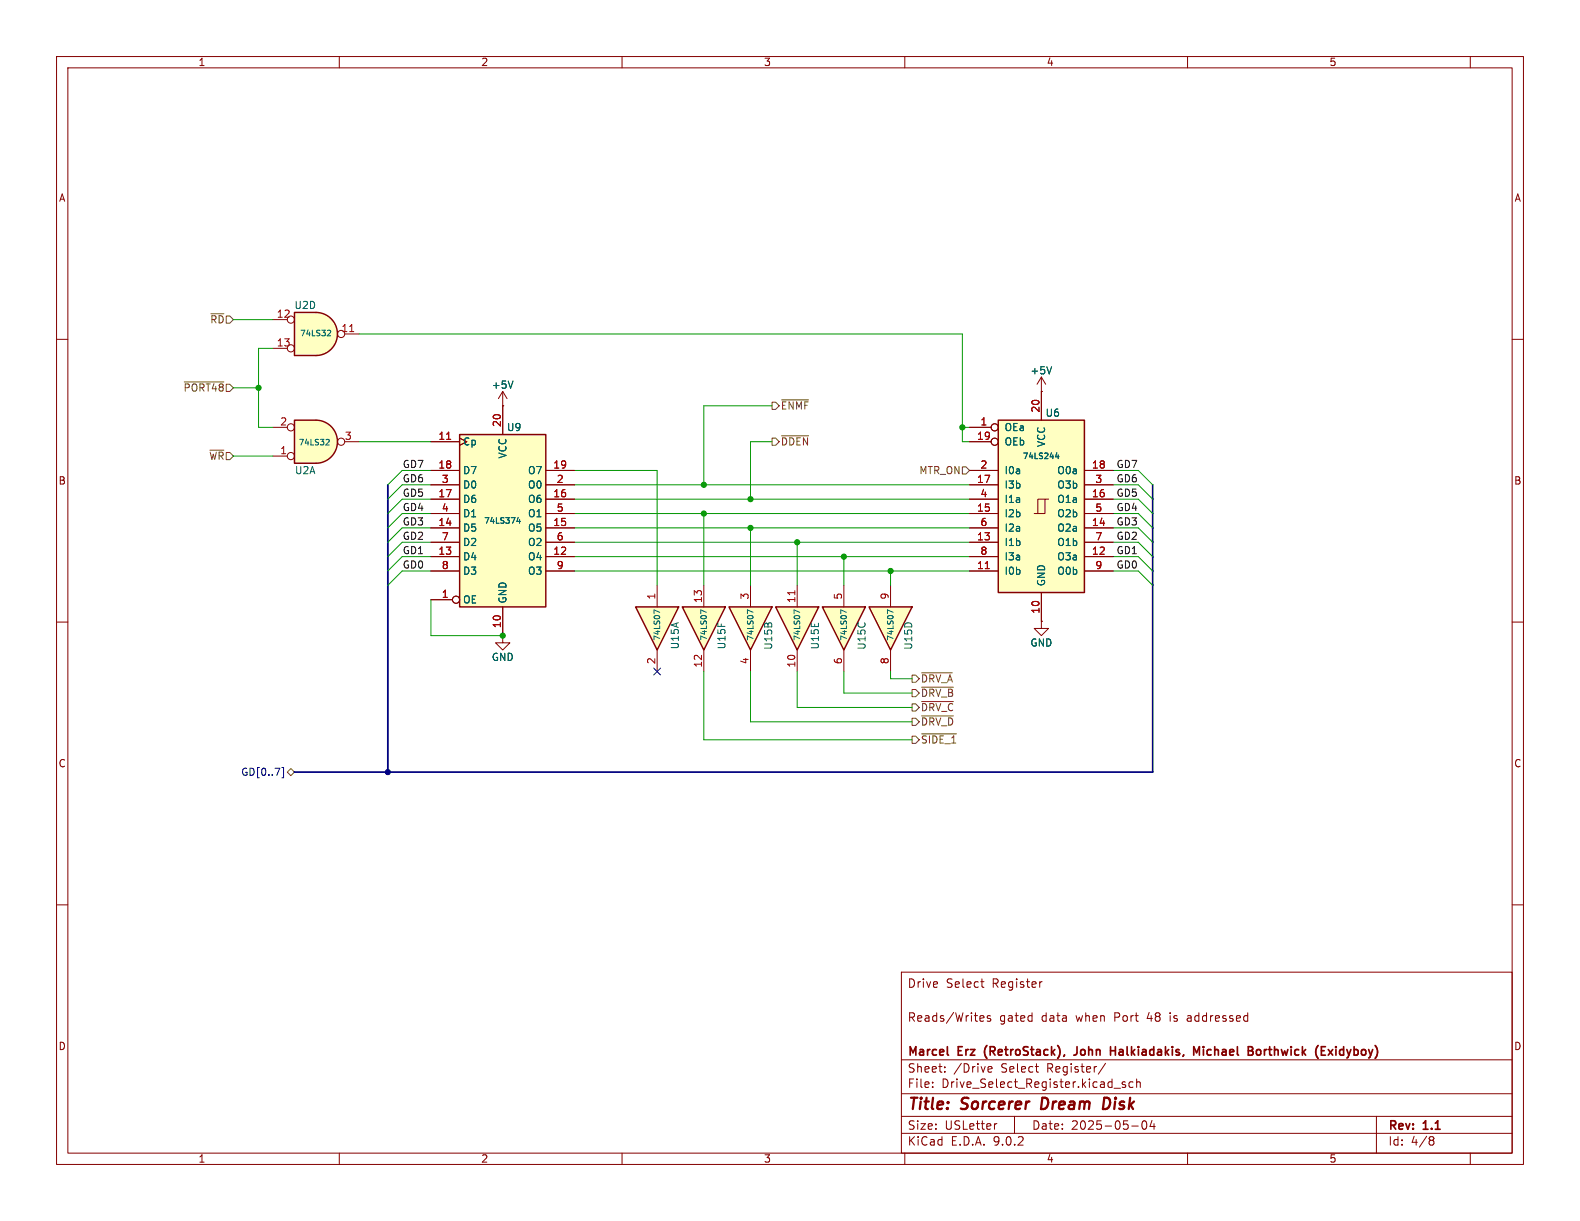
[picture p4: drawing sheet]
<svg xmlns="http://www.w3.org/2000/svg" width="279mm" height="216mm" viewBox="0 0 279 216" stroke-linecap="round" stroke-linejoin="round" font-family="sans-serif">
<g fill="none" stroke="#840000" stroke-width=".18">
<path d="M10 10h259.4v195.9h-259.4zM12 12h255.4v191.9h-255.4zM60 10v2M110 10v2M160 10v2M210 10v2M260 10v2M10 60h2M88.9 71.8h.1M88.9 69.2l-.8 1.3M88.9 69.2l.8 1.3M88.9 69.2v2.6"/>
<path d="M267.4 60h2M10 110h2M88.9 112.4v1.3h1.3l-1.3 1.2-1.3-1.2h1.3M88.9 112.4h.1M267.4 110h2M10 160h2M159.4 171.9h108v32h-108zM173.4 173.6h.6M173.5 179.6l.4 .1 .1 .2-.7 .2M173.7 174.5l.3 .1M175.1 179.7l-.3-.1-.2 .2v.2l.5 .2v.3h-.5M184.3 173.6l-.4 .1"/>
<path d="M267.4 160h2M159.4 197.4h108M159.4 193.4h108M159.4 187.4h108M164.9 192.1v.2M164.9 191.4v.1M167.1 189.4v.2M167.1 188.7v.1M173.9 180.5l-.4 .1M174.7 189.4l.2 .2 .5-.1M174.7 188.8l.2-.2h.3l.2 .2v.1l-.7 .2M176.3 198.7l-.3 .1"/>
<path d="M179.4 197.4v3M183.1 188.6h.5M183.5 189.6h.1M195.5 188l-1.3 1.9M197 192.4h1.1M199 191.4l-.4-.1-.2 .2 .1 .2 .5 .2v.3h-.6M200.1 199.1h1.2M200.4 191.4l-.5-.1-.3 .3v.4l.2 .2h.6M201 191.4l.2-.1 .4 .1v.9M201 190.8v1.5M202.1 198.3l.2-.1a.81 .81 0 0 1 .6 .6 .81 .81 0 0 1-.3 .8l-.2 .1a.81 .81 0 0 1-.3-1.4zM203.7 198.1l-.3 1.1h.9"/>
<path d="M204.1 198.7v1M210 180.1v.4M243.4 197.4v6.5M60 203.9v2M110 203.9v2M159.4 200.4h108M160 203.9v2M210 203.9v2M253 201l.4 .1 .2 .2-.3 .3M253 201.6h.3M253.3 201.6l.2 .2 .1 .4-.2 .2-.4 .1M260 203.9v2"/>
</g>
<path d="M184.3 194.1l-.2 2h.5M196 194.2l-.7-.1-.3 2h.5l.5-.3" fill="none" stroke="#840000" stroke-width=".4"/>
<path d="M167.6 186.5l.1 .1M174.2 185.5v1M190.5 185.1v1a.48 .48 0 0 1-.6 .5M196.4 185.8h.8M197.2 185.1v1.5M211.1 186.6v-1.5l.5 1 .5-1v1.5M212.8 185.1v.1M212.8 185.6v1M222.3 185.6h.4l.3 .3v.4l-.3 .3-.4-.1-.1-.2v-.4zM234.9 185.6l.8 1M235.7 185.6l-.8 1" fill="none" stroke="#840000" stroke-width=".3"/>
<path d="M90.7 67.4l-.4 1.3" fill="none" stroke="#006464" stroke-width=".18"/>
<path d="M112.4 107.3h7.6l-3.8 7.6z" fill="#ffffc2"/>
<path d="M112.4 107.3h7.6l-3.8 7.6z" fill="none" stroke="#840000" stroke-width=".25"/>
<path d="M116.2 103.5v3.8M116.2 114.9v3.8" fill="none" stroke="#840000" stroke-width=".18"/>
<path d="M116.7 108.3l-1-.5v.7" fill="none" stroke="#006464" stroke-width=".18"/>
<path d="M120.6 107.3h7.7l-3.8 7.6z" fill="#ffffc2"/>
<path d="M120.6 107.3h7.7l-3.8 7.6z" fill="none" stroke="#840000" stroke-width=".25"/>
<path d="M124.5 103.5v3.8M124.5 114.9v3.8" fill="none" stroke="#840000" stroke-width=".18"/>
<path d="M124.9 108.3l-1-.5v.7" fill="none" stroke="#006464" stroke-width=".18"/>
<path d="M145.4 107.3h7.6l-3.8 7.6z" fill="#ffffc2"/>
<path d="M145.4 107.3h7.6l-3.8 7.6z" fill="none" stroke="#840000" stroke-width=".25"/>
<path d="M149.2 103.5v3.8M149.2 114.9v3.8" fill="none" stroke="#840000" stroke-width=".18"/>
<path d="M149.7 108.3l-1-.5v.7" fill="none" stroke="#006464" stroke-width=".18"/>
<path d="M55.9 74.3a3.8 3.8 0 0 1 3.8 3.8 3.8 3.8 0 0 1-3.8 3.8z" fill="#ffffc2" stroke="#ffffc2" stroke-width=".18"/>
<path d="M52.1 74.3h3.8v7.6h-3.8z" fill="#ffffc2"/>
<path d="M52.1 74.3h3.8a3.8 3.8 0 0 1 3.8 3.8 3.8 3.8 0 0 1-3.8 3.8h-3.8z" fill="none" stroke="#840000" stroke-width=".25"/>
<g fill="none" stroke="#840000" stroke-width=".18">
<path d="M48.3 75.6h2.5M61 78.1h2.5M48.3 80.6h2.5"/>
<circle cx="51.4" cy="75.6" r=".63"/>
<circle cx="60.3" cy="78.1" r=".63"/>
<circle cx="51.4" cy="80.6" r=".63"/>
</g>
<path d="M57.8 77.7h.3l.1 .3-.6 .7h.6" fill="none" stroke="#006464" stroke-width=".18"/>
<path d="M137.2 107.3h7.6l-3.8 7.6z" fill="#ffffc2"/>
<path d="M137.2 107.3h7.6l-3.8 7.6z" fill="none" stroke="#840000" stroke-width=".25"/>
<path d="M141 103.5v3.8M141 114.9v3.8M184.1 109.9v1.2h1.3l-1.3 1.3-1.2-1.3h1.2M184.1 109.9h.1" fill="none" stroke="#840000" stroke-width=".18"/>
<path d="M140.6 104.4v.8" fill="none" stroke="#a90000" stroke-width=".18"/>
<path d="M141.4 108.3l-1-.5v.7" fill="none" stroke="#006464" stroke-width=".18"/>
<path d="M153.7 107.3h7.6l-3.8 7.6z" fill="#ffffc2"/>
<path d="M153.7 107.3h7.6l-3.8 7.6z" fill="none" stroke="#840000" stroke-width=".25"/>
<path d="M157.5 103.5v3.8M157.5 114.9v3.8" fill="none" stroke="#840000" stroke-width=".18"/>
<path d="M157.9 108.3l-1-.5v.7" fill="none" stroke="#006464" stroke-width=".18"/>
<path d="M128.9 107.3h7.6l-3.8 7.6z" fill="#ffffc2"/>
<path d="M128.9 107.3h7.6l-3.8 7.6z" fill="none" stroke="#840000" stroke-width=".25"/>
<path d="M132.7 103.5v3.8M132.7 114.9v3.8" fill="none" stroke="#840000" stroke-width=".18"/>
<path d="M133.2 108.3l-1-.5v.7" fill="none" stroke="#006464" stroke-width=".18"/>
<path d="M55.9 55.2a3.8 3.8 0 0 1 3.8 3.9 3.8 3.8 0 0 1-3.8 3.8z" fill="#ffffc2" stroke="#ffffc2" stroke-width=".18"/>
<path d="M52.1 55.2h3.8v7.7h-3.8z" fill="#ffffc2"/>
<path d="M52.1 55.2h3.8a3.8 3.8 0 0 1 3.8 3.9 3.8 3.8 0 0 1-3.8 3.8h-3.8z" fill="none" stroke="#840000" stroke-width=".25"/>
<g fill="none" stroke="#840000" stroke-width=".18">
<path d="M48.3 56.5h2.5M61 59.1h2.5M48.3 61.6h2.5"/>
<circle cx="51.4" cy="56.5" r=".63"/>
<circle cx="60.3" cy="59.1" r=".63"/>
<circle cx="51.4" cy="61.6" r=".63"/>
</g>
<path d="M61.8 58.6h.8" fill="none" stroke="#a90000" stroke-width=".18"/>
<path d="M58 58.4h.4l.1 .3-.6 .7h.6" fill="none" stroke="#006464" stroke-width=".18"/>
<path d="M176.5 74.3h15.3v30.5h-15.3z" fill="#ffffc2"/>
<g fill="none" stroke="#840000" stroke-width=".18">
<path d="M171.4 75.6h3.9M171.4 78.1h3.9M184.1 69.2h.1M184.1 66.7v7.6M184.1 66.7l-.7 1.2M184.1 66.7l.8 1.2M171.4 83.2h5.1M171.4 85.7h5.1M171.4 88.3h5.1M171.4 90.8h5.1M171.4 93.3h5.1M171.4 95.9h5.1"/>
<path d="M171.4 98.4h5.1M184.8 88.3h-1.3v2.5M185.4 88.3h-.6v2.5h-1.9M191.8 83.2h5M191.8 85.7h5M191.8 88.3h5M191.8 90.8h5M191.8 93.3h5M191.8 95.9h5M191.8 98.4h5M171.4 101h5.1M184.1 104.8v5.1"/>
<path d="M191.8 101h5"/>
<circle cx="175.9" cy="75.6" r=".63"/>
<circle cx="175.9" cy="78.1" r=".63"/>
</g>
<path d="M176.5 74.3h15.3v30.5h-15.3z" fill="none" stroke="#840000" stroke-width=".25"/>
<path d="M174.2 100.5h.8" fill="none" stroke="#a90000" stroke-width=".18"/>
<path d="M186 64.8l-.5 1.3M186.9 80.1l-.3 .7h.7M187.1 80.4v.7" fill="none" stroke="#006464" stroke-width=".18"/>
<path d="M81.3 76.8h15.2v30.5h-15.2z" fill="#ffffc2"/>
<path d="M81.3 76.8h15.2v30.5h-15.2z" fill="none" stroke="#840000" stroke-width=".25"/>
<g fill="none" stroke="#840000" stroke-width=".18">
<path d="M76.2 78.1h5.1M88.9 71.8h.1M88.9 71.8v5M171.4 78.1h3.9M171.4 75.6h3.9M184.1 69.2h.1M184.1 69.2v5.1M76.2 83.2h5.1M76.2 85.7h5.1M76.2 88.3h5.1M76.2 90.8h5.1M76.2 93.3h5.1"/>
<path d="M76.2 95.9h5.1M76.2 98.4h5.1M96.5 83.2h5.1M96.5 85.7h5.1M96.5 88.3h5.1M96.5 90.8h5.1M96.5 93.3h5.1M96.5 95.9h5.1M96.5 98.4h5.1M171.4 83.2h5.1M171.4 85.7h5.1M171.4 88.3h5.1"/>
<path d="M171.4 90.8h5.1M171.4 93.3h5.1M171.4 95.9h5.1M171.4 98.4h5.1M191.8 83.2h5M191.8 85.7h5M191.8 88.3h5M191.8 90.8h5M191.8 93.3h5M191.8 95.9h5M191.8 98.4h5M76.2 101h5.1"/>
<path d="M76.2 106h3.8M88.9 112.4h.1M88.9 107.3v5.1M96.5 101h5.1M171.4 101h5.1M184.1 109.9h.1M184.1 104.8v5.1M191.8 101h5"/>
<circle cx="175.9" cy="75.6" r=".63"/>
<circle cx="175.9" cy="78.1" r=".63"/>
<circle cx="80.6" cy="106" r=".63"/>
</g>
<path d="M79 77.7h.7M174.2 100.5h.8" fill="none" stroke="#a90000" stroke-width=".18"/>
<path d="M90.7 67.4l-.4 1.3M186 64.8l-.5 1.3M91.6 91.5l-.2 .7h.6M91.9 91.9v.6M186.9 80.1l-.3 .7h.7M187.1 80.4v.7" fill="none" stroke="#006464" stroke-width=".18"/>
<g fill="none" stroke="#725600" stroke-width=".18">
<path d="M32.6 67.5h7M136.5 71.1h.7l.6 .7-.6 .6h-.7zM136.5 77.5h.7l.6 .6-.6 .6h-.7zM138.2 70.7h4.8M138.2 77.1h4.8M170.2 82.6h.6l.6 .6-.6 .6h-.6zM161.3 119.4h.6l.7 .6-.7 .7h-.6zM163 119h5.4M50.8 136.5l.6-.6 .7 .6-.7 .7zM161.3 127h.6l.7 .6-.7 .7h-.6zM161.3 121.9h.6l.7 .7-.7 .6h-.6zM161.3 124.5h.6l.7 .6-.7 .6h-.6z"/>
<path d="M161.3 130.2h.6l.7 .6-.7 .6h-.6zM163 126.6h5.6M163 121.5h5.6M163 124.1h5.6M163 129.8h6.1"/>
</g>
<path d="M115.6 118.1l1.2 1.3M116.8 118.1l-1.2 1.3M49.8 135.7h.3v1.8h-.3" fill="none" stroke="#000084" stroke-width=".18"/>
<path d="M68.6 85.7v50.8M203.8 85.7v50.8h-151.7" fill="none" stroke="#000084" stroke-width=".3"/>
<g fill="none" stroke="#009600" stroke-width=".18">
<path d="M41.3 56.5h7M63.5 59.1h106.7v19h1.2M41.3 68.6h4.4M48.3 61.6h-2.6v14h2.6M63.5 78.1h12.7M136.5 78.1h-3.8v10.2M136.5 71.8h-12v13.9M170.2 75.6h1.2M41.3 80.6h7M76.2 95.9h-5.1l-2.5 2.5M76.2 93.3h-5.1l-2.5 2.6M76.2 98.4h-5.1l-2.5 2.6"/>
<path d="M76.2 88.3h-5.1l-2.5 2.5M76.2 85.7h-5.1l-2.5 2.6M76.2 90.8h-5.1l-2.5 2.5M76.2 83.2h-5.1l-2.5 2.5M101.6 95.9h69.8M101.6 93.3h69.8M101.6 98.4h69.8M101.6 88.3h69.8M101.6 85.7h69.8M101.6 90.8h69.8M101.6 83.2h14.6v20.3M124.5 90.8v12.7"/>
<path d="M132.7 93.3v10.2M141 95.9v7.6M149.2 98.4v5.1M196.8 95.9h4.5l2.5 2.5M196.8 93.3h4.5l2.5 2.6M196.8 98.4h4.5l2.5 2.6M196.8 88.3h4.5l2.5 2.5M196.8 85.7h4.5l2.5 2.6M196.8 90.8h4.5l2.5 2.5M196.8 83.2h4.5l2.5 2.5M76.2 101h-5.1l-2.5 2.5M76.2 106v6.4h12.7"/>
<path d="M101.6 101h69.8M124.5 118.7v12.1h36.8M132.7 118.7v8.9h28.6M141 118.7v6.4h20.3M149.2 118.7v3.9h12.1M157.5 118.7v1.3h3.8M157.5 101v2.5M196.8 101h4.5l2.5 2.5"/>
</g>
<g fill="#009600" stroke="#009600" stroke-width=".18">
<circle cx="124.5" cy="90.8" r=".46"/>
<circle cx="88.9" cy="112.4" r=".46"/>
<circle cx="124.5" cy="85.7" r=".46"/>
<circle cx="157.5" cy="101" r=".46"/>
<circle cx="149.2" cy="98.4" r=".46"/>
<circle cx="141" cy="95.9" r=".46"/>
<circle cx="132.7" cy="93.3" r=".46"/>
<circle cx="132.7" cy="88.3" r=".46"/>
<circle cx="170.2" cy="75.6" r=".46"/>
<circle cx="45.7" cy="68.6" r=".46"/>
</g>
<circle cx="68.6" cy="136.5" r=".46" fill="#000084" stroke="#000084" stroke-width=".18"/>
<g font-size="2.8" fill="#840000">
<text x="160.4" y="196.8">Title:</text>
<text x="170.1" y="196.8">Sorcerer</text>
<text x="185" y="196.8">Dream</text>
<text x="196.7" y="196.8">Disk</text>
</g>
<g font-size="2.1" fill="#840000">
<text x="160.4" y="174.9">Drive</text>
<text x="167.3" y="174.9">Select</text>
<text x="175.5" y="174.9">Register</text>
<text x="160.4" y="180.9">Reads/Writes</text>
<text x="176.7" y="180.9">gated</text>
<text x="184.2" y="180.9">data</text>
<text x="190.4" y="180.9">when</text>
<text x="197.3" y="180.9">Port</text>
<text x="203.3" y="180.9">48</text>
<text x="207.4" y="180.9">is</text>
<text x="210.6" y="180.9">addressed</text>
<text x="160.4" y="189.9">Sheet:</text>
<text x="160.4" y="187.1">Marcel</text>
<text x="168.6" y="189.9">/Drive</text>
<text x="169.5" y="187.1">Erz</text>
<text x="174.7" y="187.1">(RetroStack),</text>
<text x="177.1" y="189.9">Select</text>
<text x="185.3" y="189.9">Register/</text>
<text x="191.3" y="187.1">John</text>
<text x="198.2" y="187.1">Halkiadakis,</text>
<text x="213.5" y="187.1">Michael</text>
<text x="223.8" y="187.1">Borthwick</text>
<text x="236.3" y="187.1">(Exidyboy)</text>
<text x="160.4" y="192.6">File:</text>
<text x="166.5" y="192.6">Drive_Select_Register.kicad_sch</text>
<text x="160.4" y="202.8">KiCad</text>
<text x="160.4" y="200">Size:</text>
<text x="167.1" y="200">USLetter</text>
<text x="168.1" y="202.8">E.D.A.</text>
<text x="175.7" y="202.8">9.0.2</text>
<text x="182.4" y="200">Date:</text>
<text x="189.4" y="200">2025-05-04</text>
<text x="245.4" y="200.2">Rev:</text>
<text x="245.4" y="202.8">Id:</text>
<text x="249.5" y="202.8">4/8</text>
<text x="251.8" y="200.2">1.1</text>
</g>
<g font-size="1.8" fill="#840000">
<text x="35" y="11.9">1</text>
<text x="85" y="11.9">2</text>
<text x="135" y="11.9">3</text>
<text x="185" y="11.9">4</text>
<text x="235" y="11.9">5</text>
<text x="10.3" y="35.9">A</text>
<text x="267.7" y="35.9">A</text>
<text x="10.3" y="85.9">B</text>
<text x="267.7" y="85.9">B</text>
<text x="10.3" y="135.9">C</text>
<text x="267.7" y="135.9">C</text>
<text x="10.3" y="185.9">D</text>
<text x="267.7" y="185.9">D</text>
<text x="35" y="205.8">1</text>
<text x="85" y="205.8">2</text>
<text x="135" y="205.8">3</text>
<text x="185" y="205.8">4</text>
<text x="235" y="205.8">5</text>
</g>
<g font-size="1.8" fill="#725600">
<text x="37.1" y="57.4">~{RD}</text>
<text x="32.4" y="69.4">~{PORT48}</text>
<text x="138" y="72.6">~{ENMF}</text>
<text x="36.9" y="81.5">~{WR}</text>
<text x="138" y="79">~{DDEN}</text>
<text x="162.5" y="84">MTR_ON</text>
<text x="162.8" y="123.4">~{DRV_B}</text>
<text x="162.8" y="120.9">~{DRV_A}</text>
<text x="162.8" y="126">~{DRV_C}</text>
<text x="162.8" y="128.5">~{DRV_D}</text>
<text x="162.8" y="131.7">~{SIDE_1}</text>
</g>
<g font-size="1.8" fill="#a90000">
<text x="48.9" y="56.3">12</text>
<text x="60.3" y="58.8">11</text>
<text x="48.9" y="61.3">13</text>
<text x="49.5" y="75.3">2</text>
<text x="60.9" y="77.9">3</text>
<text x="77.4" y="77.9">11</text>
<text x="88.6" y="75.6" transform="rotate(-90 88.6 75.6)">20</text>
<text x="172.7" y="77.9">19</text>
<text x="173.3" y="75.3">1</text>
<text x="183.9" y="73.1" transform="rotate(-90 183.9 73.1)">20</text>
<text x="49.5" y="80.4">1</text>
<text x="77.4" y="82.9">18</text>
<text x="97.7" y="82.9">19</text>
<text x="173.3" y="82.9">2</text>
<text x="193" y="82.9">18</text>
<text x="77.4" y="88">17</text>
<text x="78" y="85.5">3</text>
<text x="97.7" y="88">16</text>
<text x="98.4" y="85.5">2</text>
<text x="172.7" y="85.5">17</text>
<text x="173.3" y="88">4</text>
<text x="193" y="88">16</text>
<text x="193.6" y="85.5">3</text>
<text x="77.4" y="93.1">14</text>
<text x="78" y="90.6">4</text>
<text x="78" y="95.6">7</text>
<text x="97.7" y="93.1">15</text>
<text x="98.4" y="90.6">5</text>
<text x="98.4" y="95.6">6</text>
<text x="172.7" y="90.6">15</text>
<text x="172.7" y="95.6">13</text>
<text x="173.3" y="93.1">6</text>
<text x="193" y="93.1">14</text>
<text x="193.6" y="90.6">5</text>
<text x="193.6" y="95.6">7</text>
<text x="77.4" y="98.2">13</text>
<text x="78" y="100.7">8</text>
<text x="97.7" y="98.2">12</text>
<text x="98.4" y="100.7">9</text>
<text x="172.7" y="100.7">11</text>
<text x="173.3" y="98.2">8</text>
<text x="193" y="98.2">12</text>
<text x="193.6" y="100.7">9</text>
<text x="78" y="105.8">1</text>
<text x="116" y="106.1" transform="rotate(-90 116 106.1)">1</text>
<text x="124.2" y="106.7" transform="rotate(-90 124.2 106.7)">13</text>
<text x="132.5" y="106.1" transform="rotate(-90 132.5 106.1)">3</text>
<text x="140.7" y="106.7" transform="rotate(-90 140.7 106.7)">11</text>
<text x="149" y="106.1" transform="rotate(-90 149 106.1)">5</text>
<text x="157.2" y="106.1" transform="rotate(-90 157.2 106.1)">9</text>
<text x="88.6" y="111.2" transform="rotate(-90 88.6 111.2)">10</text>
<text x="183.9" y="108.6" transform="rotate(-90 183.9 108.6)">10</text>
<text x="116" y="117.5" transform="rotate(-90 116 117.5)">2</text>
<text x="124.2" y="118.2" transform="rotate(-90 124.2 118.2)">12</text>
<text x="132.5" y="117.5" transform="rotate(-90 132.5 117.5)">4</text>
<text x="140.7" y="118.2" transform="rotate(-90 140.7 118.2)">10</text>
<text x="149" y="117.5" transform="rotate(-90 149 117.5)">6</text>
<text x="157.2" y="117.5" transform="rotate(-90 157.2 117.5)">8</text>
</g>
<g font-size="1.8" fill="#006464">
<text x="52" y="54.8">U2D</text>
<text x="86.9" y="68.9">+5V</text>
<text x="182.1" y="66.4">+5V</text>
<text x="89.5" y="76.4">U9</text>
<text x="177.5" y="76.4">OEa</text>
<text x="184.8" y="73.9">U6</text>
<text x="81.8" y="79">Cp</text>
<text x="89.8" y="81.2" transform="rotate(-90 89.8 81.2)">VCC</text>
<text x="177.5" y="79">OEb</text>
<text x="185" y="79.1" transform="rotate(-90 185 79.1)">VCC</text>
<text x="52.1" y="84">U2A</text>
<text x="81.8" y="84">D7</text>
<text x="81.8" y="86.6">D0</text>
<text x="81.8" y="89.1">D6</text>
<text x="93.3" y="84">O7</text>
<text x="93.3" y="86.6">O0</text>
<text x="93.3" y="89.1">O6</text>
<text x="177.5" y="84">I0a</text>
<text x="177.5" y="86.6">I3b</text>
<text x="177.5" y="89.1">I1a</text>
<text x="186.9" y="84">O0a</text>
<text x="186.9" y="86.6">O3b</text>
<text x="186.9" y="89.1">O1a</text>
<text x="81.8" y="91.7">D1</text>
<text x="81.8" y="94.2">D5</text>
<text x="93.3" y="91.7">O1</text>
<text x="93.3" y="94.2">O5</text>
<text x="177.5" y="91.7">I2b</text>
<text x="177.5" y="94.2">I2a</text>
<text x="186.9" y="91.7">O2b</text>
<text x="186.9" y="94.2">O2a</text>
<text x="81.8" y="96.7">D2</text>
<text x="81.8" y="99.3">D4</text>
<text x="81.8" y="101.8">D3</text>
<text x="93.3" y="96.7">O2</text>
<text x="93.3" y="99.3">O4</text>
<text x="93.3" y="101.8">O3</text>
<text x="177.5" y="96.7">I1b</text>
<text x="177.5" y="99.3">I3a</text>
<text x="177.5" y="101.8">I0b</text>
<text x="186.9" y="96.7">O1b</text>
<text x="186.9" y="99.3">O3a</text>
<text x="186.9" y="101.8">O0b</text>
<text x="81.8" y="106.9">OE</text>
<text x="89.8" y="106.8" transform="rotate(-90 89.8 106.8)">GND</text>
<text x="185" y="103.8" transform="rotate(-90 185 103.8)">GND</text>
<text x="86.9" y="117.1">GND</text>
<text x="120.2" y="114.9" transform="rotate(-90 120.2 114.9)">U15A</text>
<text x="128.5" y="114.9" transform="rotate(-90 128.5 114.9)">U15F</text>
<text x="136.8" y="115" transform="rotate(-90 136.8 115)">U15B</text>
<text x="145" y="114.9" transform="rotate(-90 145 114.9)">U15E</text>
<text x="153.3" y="115" transform="rotate(-90 153.3 115)">U15C</text>
<text x="161.5" y="115" transform="rotate(-90 161.5 115)">U15D</text>
<text x="182.1" y="114.5">GND</text>
</g>
<g font-size="1.8" fill="#0f0f0f">
<text x="71.1" y="82.8">GD7</text>
<text x="197.3" y="82.8">GD7</text>
<text x="71.1" y="87.9">GD5</text>
<text x="71.1" y="85.4">GD6</text>
<text x="197.3" y="87.9">GD5</text>
<text x="197.3" y="85.4">GD6</text>
<text x="71.1" y="93">GD3</text>
<text x="71.1" y="90.5">GD4</text>
<text x="71.1" y="95.5">GD2</text>
<text x="197.3" y="90.5">GD4</text>
<text x="197.3" y="95.5">GD2</text>
<text x="197.3" y="93">GD3</text>
<text x="71.1" y="98.1">GD1</text>
<text x="71.1" y="100.6">GD0</text>
<text x="197.3" y="100.6">GD0</text>
<text x="197.3" y="98.1">GD1</text>
</g>
<text font-size="1.8" fill="#000084" x="42.5" y="137.4">GD[0..7]</text>
<g font-size="1.4" fill="#006464">
<text x="53" y="59.7">74LS32</text>
<text x="52.7" y="79">74LS32</text>
<text x="180.8" y="81.4">74LS244</text>
<text x="85.5" y="92.8">74LS374</text>
<text x="116.9" y="113.4" transform="rotate(-90 116.9 113.4)">74LS07</text>
<text x="125.2" y="113.4" transform="rotate(-90 125.2 113.4)">74LS07</text>
<text x="133.4" y="113.4" transform="rotate(-90 133.4 113.4)">74LS07</text>
<text x="141.7" y="113.4" transform="rotate(-90 141.7 113.4)">74LS07</text>
<text x="150" y="113.4" transform="rotate(-90 150 113.4)">74LS07</text>
<text x="158.2" y="113.4" transform="rotate(-90 158.2 113.4)">74LS07</text>
</g>
</svg>
